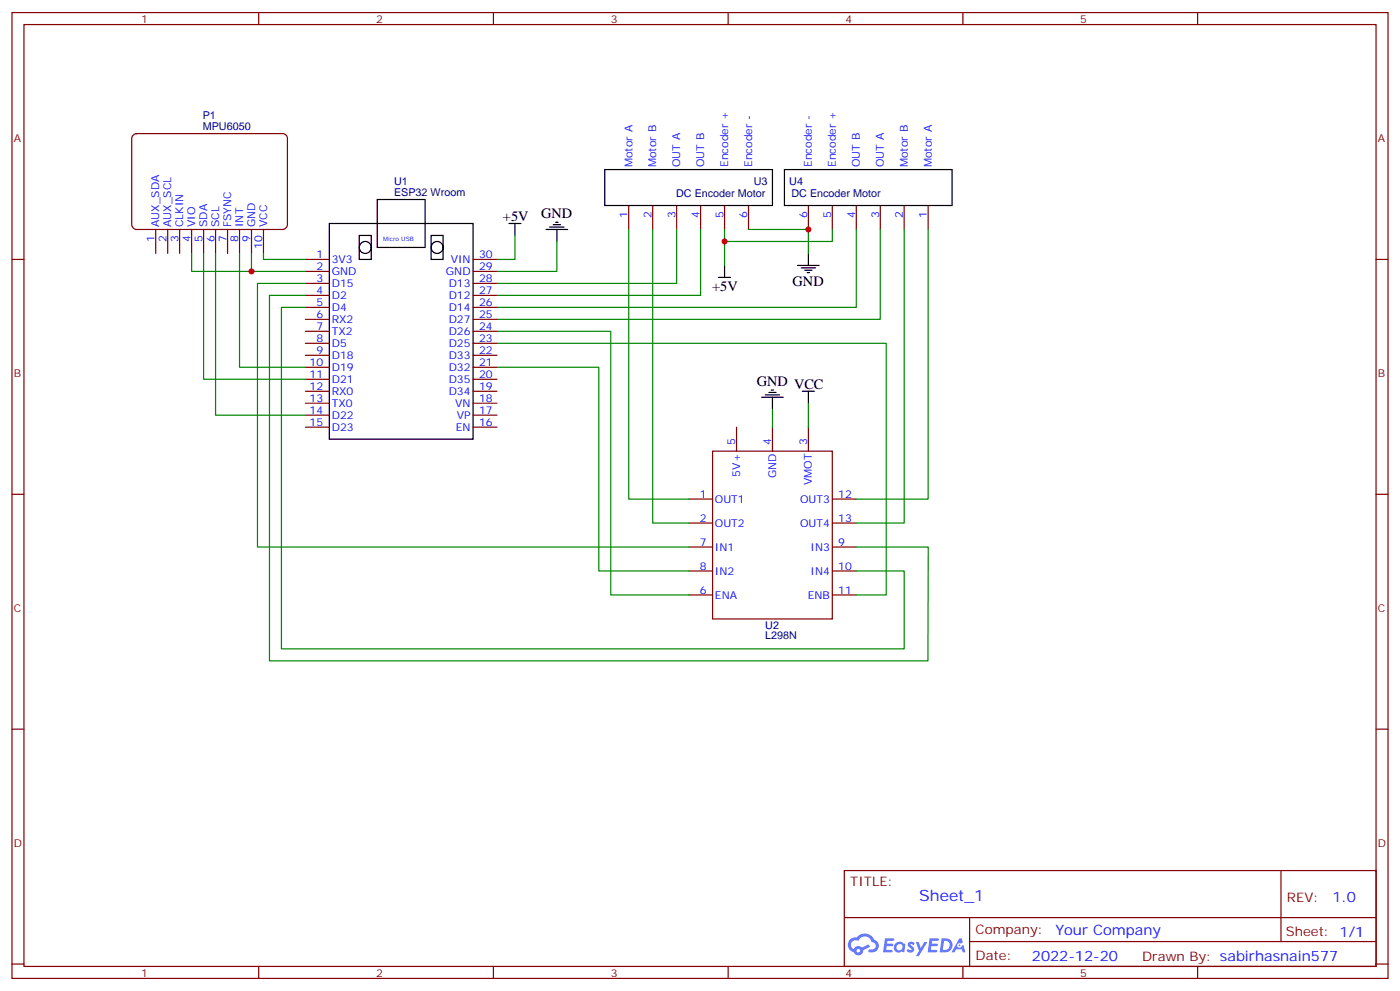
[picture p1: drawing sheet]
<svg xmlns="http://www.w3.org/2000/svg" width="412mm" height="292mm" viewBox="0 0 412 292" stroke-linecap="round" stroke-linejoin="round" font-family="sans-serif">
<g fill="none" stroke="#870000" stroke-width=".35">
<path d="M3.5 3.7h405.4v284.3h-405.4zM7.1 7.2h398.2v277.3h-398.2zM76.2 3.7v3.5M145.3 3.7v3.5M214.5 3.7v3.5M283.6 3.7v3.5M352.8 3.7v3.5M3.5 76.4h3.6M405.3 76.4h3.6M3.5 145.5h3.6M405.3 145.5h3.6M3.5 214.7h3.6"/>
<path d="M405.3 214.7h3.6M248.7 256.3h156.6v28.2h-156.6zM377.3 256.3v20.9M248.7 270.1h156.5M285.6 277.2h119.6M285.6 270.1v14.2M3.5 283.8h3.6M76.2 284.5v3.5M145.3 284.5v3.5M214.5 284.5v3.5M283.6 284.5v3.5M352.8 284.5v3.5"/>
<path d="M405.3 283.8h3.6"/>
</g>
<g fill="#5487ff">
<path d="M267.7 277.5a1.22 1.22 0 0 1 1.7 .2l-.4 .6a.47 .47 0 0 0-.3-.4 .47 .47 0 0 0-.5 .2l.1 .2a1.14 1.14 0 0 1 .8 1.8 1.14 1.14 0 0 1-1.9 0l-.2-.2 .5-.6 .7 .5a.29 .29 0 0 0 .3-.3 .29 .29 0 0 0-.2-.3 1.04 1.04 0 0 1-.6-1.7z"/>
<path d="M260.7 276.2h2.4l.3 .2-.2 .5-1.8 .1-.1 .8h1.5l.3 .4-.3 .4h-1.6l-.2 1.1h1.7l.2 .3-.2 .3-2.6 .1z"/>
<path d="M273.8 276.2h2.4l.3 .2-.1 .5-1.8 .1-.2 .8h1.6l.3 .4-.4 .4-1.6-.1-.1 1.1 1.7 .1 .2 .3-.2 .3-2.6 .1z"/>
<path d="M282.6 276.2h.7l.3 1.3-.6 .3a.69 .69 0 0 0-1 .3 .69 .69 0 0 0 .4 .9 .69 .69 0 0 0 .9-.6l.5-.2 .6 2.2h-.8l-.2-.9h-1.8l-.5 .9h-.8z"/>
<path d="M269.8 277.3h.8l.6 1.8 1.1-1.8h.9l-2.6 4.2h-.8l.9-1.5z"/>
<path d="M277.4 276.2l-.6 4.2h1.3a2.11 2.11 0 0 0 2.5-2.1 2.11 2.11 0 0 0-2.5-2.1zM278.1 277a1.39 1.39 0 0 1 1.7 1.4 1.39 1.39 0 0 1-1.8 1.2h-.3z"/>
<path d="M263.7 277.8a1.54 1.54 0 0 0-.1 2.2 1.54 1.54 0 0 0 2.2 .1l.6 .3 .3-2.3-.2-.3h-.4a1.49 1.49 0 0 0-2.4 0zM264 278.8a.94 .94 0 0 1 1.8 0 .94 .94 0 0 1-1.8 0z"/>
<path d="M250.4 276.6a2.18 2.18 0 0 0 1.1 3.7 1.44 1.44 0 0 0 1.6 .9 1.44 1.44 0 0 0 1.2-1.4l2-1.1-.5-.7-1.9 1a1.47 1.47 0 0 0-2.4 .4 1.39 1.39 0 0 1-.7-1.9 1.39 1.39 0 0 1 2-.5 2.12 2.12 0 0 1 2.2-1.3 2.12 2.12 0 0 1 1.9 1.7 1.14 1.14 0 0 1 1.1 1.4 1.14 1.14 0 0 1-1.7 .7 .43 .43 0 0 0-.5 .4 .43 .43 0 0 0 .4 .5 1.98 1.98 0 0 0 2.5-1.2 1.98 1.98 0 0 0-1.2-2.6 3.1 3.1 0 0 0-5.3-.6l-.9 .1zM252.3 279.9a.55 .55 0 0 1 1.1 0 .55 .55 0 0 1-1.1 0z"/>
<circle cx="282.6" cy="278.3" r=".26"/>
</g>
<g fill="none" stroke="#870000" stroke-width=".35">
<path d="M90 76.4h7M90 79.9h7M139.3 76.4h7.1M139.3 79.9h7.1M90 83.4h7M90 87h7M90 90.5h7M90 94h7M90 97.5h7M139.3 83.4h7.1M139.3 87h7.1M139.3 90.5h7.1"/>
<path d="M139.3 94h7.1M139.3 97.5h7.1M90 101.1h7M90 104.6h7M90 108.1h7M90 111.7h7M90 115.2h7M90 118.7h7M139.3 101.1h7.1M139.3 104.6h7.1M139.3 108.1h7.1M139.3 111.7h7.1"/>
<path d="M139.3 115.2h7.1M139.3 118.7h7.1M90 122.2h7M90 125.8h7M139.3 122.2h7.1M139.3 125.8h7.1M209.9 132.8h35.3v49.4h-35.3zM217 125.8v7M227.5 125.8v7M238.1 125.8v7M202.8 146.9h7.1M202.8 154h7.1"/>
<path d="M245.2 146.9h7M245.2 154h7M202.8 161h7.1M202.8 168.1h7.1M202.8 175.2h7.1M245.2 161h7M245.2 168.1h7M245.2 175.2h7"/>
</g>
<g fill="none" stroke="#000" stroke-width=".35">
<path d="M111.1 58.7h14.1v14.1h-14.1zM97 65.8h42.3v63.5h-42.3zM105.8 69.3h3.6v7.1h-3.6zM127 69.3h3.5v7.1h-3.5z"/>
<circle cx="107.6" cy="72.8" r="1.76"/>
<circle cx="128.8" cy="72.8" r="1.76"/>
</g>
<path d="M39.1 39.9l1.1-.6h43.1a1.41 1.41 0 0 1 1.4 1.4v25.4a1.51 1.51 0 0 1-1.4 1.5h-43.1a1.51 1.51 0 0 1-1.4-1.5v-25.4z" fill="#fff" stroke="#800000" stroke-width=".35"/>
<g fill="none" stroke="#870000" stroke-width=".35">
<path d="M45.9 67.6v7M49.4 67.6v7M52.9 67.6v7M56.4 67.6v7M60 67.6v7M63.5 67.6v7M67 67.6v7M70.6 67.6v7M74.1 67.6v7M77.6 67.6v7M185.2 60.5v7.1M192.3 60.5v7.1"/>
<path d="M199.3 60.5v7.1M206.4 60.5v7.1M213.4 60.5v7.1M220.5 60.5v7.1M238.1 60.5v7.1M245.2 60.5v7.1M252.2 60.5v7.1M259.3 60.5v7.1M266.3 60.5v7.1M273.4 60.5v7.1"/>
</g>
<g fill="none" stroke="#000" stroke-width=".35">
<path d="M178.2 49.9h49.3v10.6h-49.3zM231.1 49.9h49.4v10.6h-49.4zM149.9 65.8h3.6M151.7 65.8v3.5M160.9 67.6h6.3M161.9 66.9h4.3M163 66.1h2.1M163.7 65.4h.7M164 67.6v3.5M213.4 78.1v3.6M234.9 78.1h6.4M236 78.8h4.2"/>
<path d="M237.1 79.6h2.1M238.1 74.6v3.5M211.7 81.7h3.5M237.8 80.3h.7M224.4 116.9h6.3M225.4 116.2h4.3M226.5 115.5h2.1M227.2 114.8h.7M227.5 116.9v3.6M236.4 115.2h3.5M238.1 115.2v3.5"/>
</g>
<g fill="none" stroke="#008700" stroke-width=".35">
<path d="M56.4 74.6v5.3h17.7M60 74.6v37.1h30M63.5 74.6v47.6h26.5M70.6 74.6v33.5h19.4M74.1 74.6v5.3h15.9M77.6 74.6v1.8h12.4M151.7 69.3v7.1h-5.3M164 71.1v8.8h-17.6M185.2 67.6v79.3h17.6M192.3 67.6v86.4h10.5M199.3 67.6v15.8h-52.9M206.4 67.6v19.4h-60"/>
<path d="M213.4 67.6v10.5M220.5 67.6h17.6v7M245.2 67.6v3.5h-31.8M252.2 67.6v22.9h-105.8M259.3 67.6v26.4h-112.9M266.3 67.6v86.4h-14.1M273.4 67.6v79.3h-21.2M90 87h-10.6v107.6h193.9l.1-33.6h-21.2M90 90.5h-7.1v100.5h183.4v-22.9h-14.1M90 83.4h-14.2v77.6h127M146.4 97.5h33.5v77.7h22.9M146.4 101.1h114.7v74.1h-8.9"/>
<path d="M146.4 108.1h30v60h26.4M238.1 118.7v7.1M227.5 120.5v5.3"/>
</g>
<g fill="#c00">
<circle cx="213.4" cy="71.1" r=".88"/>
<circle cx="238.1" cy="67.6" r=".88"/>
<circle cx="74.1" cy="79.9" r=".88"/>
</g>
<text font-size="4.6" fill="#00f" x="270.8" y="265.3">Sheet_1</text>
<g font-size="4.2">
<text x="148.2" y="65.1">+5V</text>
<text x="159.4" y="64.2">GND</text>
<text x="209.8" y="85.7">+5V</text>
<text x="233.5" y="84.3">GND</text>
<text x="222.9" y="113.6">GND VCC</text>
</g>
<g font-size="4.2" fill="#00f">
<text x="392.5" y="265.6">1.0</text>
<text x="310.9" y="275.1">Your Company</text>
<text x="304" y="282.9">2022-12-20</text>
</g>
<g font-size="3.9" fill="#800">
<text x="250.5" y="260.9">TITLE:</text>
<text x="379.1" y="265.6">REV:</text>
<text x="287.4" y="275.1">Company:</text>
<text x="378.7" y="275.7">Sheet: 1/1</text>
<text x="287.4" y="282.8">Date:</text>
<text x="336.4" y="282.8">Drawn By: sabirhasnain577</text>
</g>
<g font-size="3.2" fill="#800">
<text x="41.6" y="6.7">1</text>
<text x="110.8" y="6.7">2</text>
<text x="179.9" y="6.7">3</text>
<text x="249.1" y="6.7">4</text>
<text x="318.2" y="6.7">5</text>
<text x="4.1" y="41.8">A</text>
<text x="405.9" y="41.8">A</text>
<text x="4.1" y="110.9">B</text>
<text x="405.9" y="110.9">B</text>
<text x="4.1" y="180.1">C</text>
<text x="405.9" y="180.1">C</text>
<text x="4.1" y="249.2">D</text>
<text x="405.9" y="249.2">D</text>
<text x="41.6" y="287.5">1</text>
<text x="110.8" y="287.5">2</text>
<text x="179.9" y="287.5">3</text>
<text x="249.1" y="287.5">4</text>
<text x="318.2" y="287.5">5</text>
</g>
<g font-size="3.2" fill="#000080">
<text x="59.7" y="35.1">P1</text>
<text x="59.7" y="38.3">MPU6050</text>
<text x="116.1" y="57.7">ESP32 Wroom</text>
<text x="116.1" y="54.5">U1</text>
<text x="199.2" y="58">DC Encoder Motor</text>
<text x="222.1" y="54.5">U3</text>
<text x="232.5" y="54.5">U4</text>
<text x="233.2" y="58">DC Encoder Motor</text>
<text x="225.4" y="185">U2</text>
<text x="225.4" y="188.2">L298N</text>
</g>
<g font-size="3.2" fill="#00f">
<text x="186.3" y="49.2" transform="rotate(-90 186.3 49.2)">Motor A</text>
<text x="193.3" y="49.2" transform="rotate(-90 193.3 49.2)">Motor B</text>
<text x="200.4" y="49.2" transform="rotate(-90 200.4 49.2)">OUT A</text>
<text x="207.4" y="49.2" transform="rotate(-90 207.4 49.2)">OUT B</text>
<text x="214.5" y="49.2" transform="rotate(-90 214.5 49.2)">Encoder +</text>
<text x="221.5" y="49.2" transform="rotate(-90 221.5 49.2)">Encoder -</text>
<text x="239.2" y="49.2" transform="rotate(-90 239.2 49.2)">Encoder -</text>
<text x="246.2" y="49.2" transform="rotate(-90 246.2 49.2)">Encoder +</text>
<text x="253.3" y="49.2" transform="rotate(-90 253.3 49.2)">OUT B</text>
<text x="260.3" y="49.2" transform="rotate(-90 260.3 49.2)">OUT A</text>
<text x="267.4" y="49.2" transform="rotate(-90 267.4 49.2)">Motor B</text>
<text x="274.5" y="49.2" transform="rotate(-90 274.5 49.2)">Motor A</text>
<text x="184.9" y="64.3" transform="rotate(-90 184.9 64.3)">1</text>
<text x="191.9" y="64.3" transform="rotate(-90 191.9 64.3)">2</text>
<text x="199" y="64.3" transform="rotate(-90 199 64.3)">3</text>
<text x="206" y="64.3" transform="rotate(-90 206 64.3)">4</text>
<text x="213.1" y="64.3" transform="rotate(-90 213.1 64.3)">5</text>
<text x="220.1" y="64.3" transform="rotate(-90 220.1 64.3)">6</text>
<text x="237.8" y="64.3" transform="rotate(-90 237.8 64.3)">6</text>
<text x="244.8" y="64.3" transform="rotate(-90 244.8 64.3)">5</text>
<text x="251.9" y="64.3" transform="rotate(-90 251.9 64.3)">4</text>
<text x="258.9" y="64.3" transform="rotate(-90 258.9 64.3)">3</text>
<text x="266" y="64.3" transform="rotate(-90 266 64.3)">2</text>
<text x="273" y="64.3" transform="rotate(-90 273 64.3)">1</text>
<text x="45.5" y="71.3" transform="rotate(-90 45.5 71.3)">1</text>
<text x="46.9" y="66.8" transform="rotate(-90 46.9 66.8)">AUX_SDA</text>
<text x="49" y="71.3" transform="rotate(-90 49 71.3)">2</text>
<text x="50.5" y="66.8" transform="rotate(-90 50.5 66.8)">AUX_SCL</text>
<text x="52.6" y="71.3" transform="rotate(-90 52.6 71.3)">3</text>
<text x="54" y="66.8" transform="rotate(-90 54 66.8)">CLKIN</text>
<text x="56.1" y="71.3" transform="rotate(-90 56.1 71.3)">4</text>
<text x="57.5" y="66.9" transform="rotate(-90 57.5 66.9)">VIO</text>
<text x="59.6" y="71.3" transform="rotate(-90 59.6 71.3)">5</text>
<text x="61" y="66.9" transform="rotate(-90 61 66.9)">SDA</text>
<text x="63.1" y="71.3" transform="rotate(-90 63.1 71.3)">6</text>
<text x="64.6" y="66.9" transform="rotate(-90 64.6 66.9)">SCL</text>
<text x="66.7" y="71.3" transform="rotate(-90 66.7 71.3)">7</text>
<text x="68.1" y="66.9" transform="rotate(-90 68.1 66.9)">FSYNC</text>
<text x="70.2" y="71.3" transform="rotate(-90 70.2 71.3)">8</text>
<text x="71.6" y="66.9" transform="rotate(-90 71.6 66.9)">INT</text>
<text x="73.7" y="71.3" transform="rotate(-90 73.7 71.3)">9</text>
<text x="75.1" y="66.9" transform="rotate(-90 75.1 66.9)">GND</text>
<text x="78.7" y="66.9" transform="rotate(-90 78.7 66.9)">VCC</text>
<text x="77.3" y="73.4" transform="rotate(-90 77.3 73.4)">10</text>
<text x="93.2" y="76">1</text>
<text x="97.7" y="77.4">3V3</text>
<text x="132.8" y="77.4">VIN</text>
<text x="141.1" y="76">30</text>
<text x="93.2" y="79.6">2</text>
<text x="93.2" y="83.1">3</text>
<text x="97.7" y="81">GND</text>
<text x="131.4" y="81">GND</text>
<text x="141.1" y="79.6">29</text>
<text x="141.1" y="83.1">28</text>
<text x="93.2" y="86.6">4</text>
<text x="97.7" y="84.5">D15</text>
<text x="97.7" y="88">D2</text>
<text x="132.2" y="88">D12</text>
<text x="132.2" y="84.5">D13</text>
<text x="141.1" y="86.6">27</text>
<text x="93.2" y="90.1">5</text>
<text x="93.2" y="93.7">6</text>
<text x="97.7" y="91.5">D4</text>
<text x="97.7" y="95.1">RX2</text>
<text x="132.2" y="95.1">D27</text>
<text x="132.2" y="91.5">D14</text>
<text x="141.1" y="93.7">25</text>
<text x="141.1" y="90.1">26</text>
<text x="93.2" y="97.2">7</text>
<text x="93.2" y="100.7">8</text>
<text x="97.7" y="98.6">TX2</text>
<text x="132.2" y="98.6">D26</text>
<text x="141.1" y="97.2">24</text>
<text x="141.1" y="100.7">23</text>
<text x="91.2" y="107.8">10</text>
<text x="93.2" y="104.2">9</text>
<text x="97.7" y="102.1">D5</text>
<text x="97.7" y="105.7">D18</text>
<text x="132.2" y="102.1">D25</text>
<text x="132.2" y="105.7">D33</text>
<text x="141.1" y="104.2">22</text>
<text x="141.1" y="107.8">21</text>
<text x="91.2" y="111.3">11</text>
<text x="97.7" y="109.2">D19</text>
<text x="97.7" y="112.7">D21</text>
<text x="132.2" y="109.2">D32</text>
<text x="132.2" y="112.7">D35</text>
<text x="141.1" y="111.3">20</text>
<text x="91.2" y="114.8">12</text>
<text x="91.2" y="118.4">13</text>
<text x="97.7" y="116.2">RX0</text>
<text x="97.7" y="119.8">TX0</text>
<text x="132.2" y="116.2">D34</text>
<text x="134.1" y="119.8">VN</text>
<text x="141.1" y="114.8">19</text>
<text x="141.1" y="118.4">18</text>
<text x="91.2" y="121.9">14</text>
<text x="91.2" y="125.4">15</text>
<text x="97.7" y="123.3">D22</text>
<text x="134.6" y="123.3">VP</text>
<text x="141.1" y="121.9">17</text>
<text x="141.1" y="125.4">16</text>
<text x="97.7" y="126.8">D23</text>
<text x="134.3" y="126.8">EN</text>
<text x="216.6" y="131.1" transform="rotate(-90 216.6 131.1)">5</text>
<text x="227.2" y="131.1" transform="rotate(-90 227.2 131.1)">4</text>
<text x="237.8" y="131.1" transform="rotate(-90 237.8 131.1)">3</text>
<text x="218" y="140.3" transform="rotate(-90 218 140.3)">5V+</text>
<text x="228.6" y="140.8" transform="rotate(-90 228.6 140.8)">GND</text>
<text x="239.2" y="142.8" transform="rotate(-90 239.2 142.8)">VMOT</text>
<text x="206.1" y="146.6">1</text>
<text x="210.6" y="148">OUT1</text>
<text x="235.7" y="148">OUT3</text>
<text x="246.9" y="146.6">12</text>
<text x="206.1" y="153.6">2</text>
<text x="210.6" y="155">OUT2</text>
<text x="235.7" y="155">OUT4</text>
<text x="246.9" y="153.6">13</text>
<text x="206.1" y="160.7">7</text>
<text x="246.9" y="160.7">9</text>
<text x="206.1" y="167.7">8</text>
<text x="210.6" y="162.1">IN1</text>
<text x="238.7" y="162.1">IN3</text>
<text x="246.9" y="167.7">10</text>
<text x="210.6" y="169.2">IN2</text>
<text x="238.7" y="169.2">IN4</text>
<text x="206.1" y="174.8">6</text>
<text x="210.6" y="176.2">ENA</text>
<text x="237.9" y="176.2">ENB</text>
<text x="246.9" y="174.8">11</text>
</g>
<text font-size="1.8" fill="#00f" x="112.9" y="71.1">Micro USB</text>
</svg>
